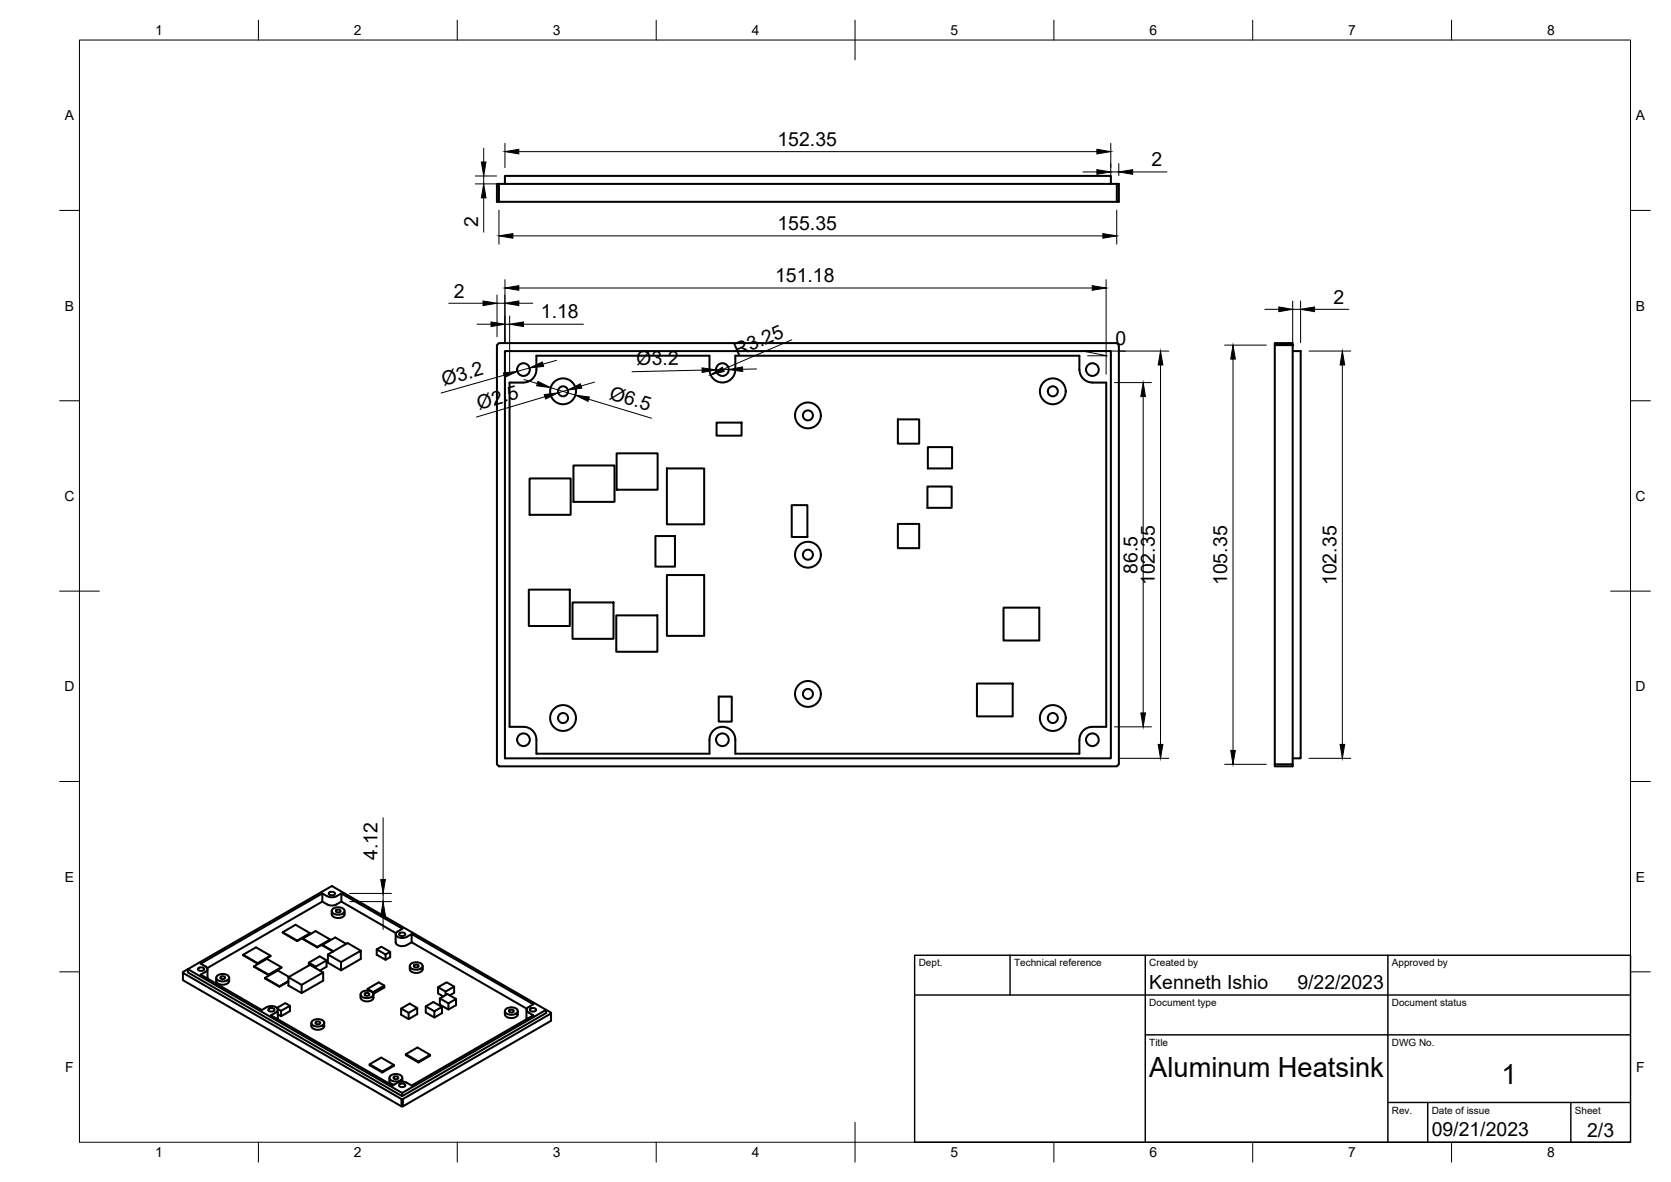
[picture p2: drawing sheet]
<svg xmlns="http://www.w3.org/2000/svg" width="420mm" height="297mm" viewBox="0 0 420 297" stroke-linecap="round" stroke-linejoin="round" font-family="sans-serif">
<!-- layer: Visible -->
<g fill="none" stroke="#000" stroke-width=".51">
<path d="M125.5 46.2v4.5M127 46.2v-2h152.3v2M280.8 46.2h-155.9v4.5h155.9M280.8 46.2h.5v4.5h-.5zM125.5 86.2h155.3l.5 .5v105.4l-.5 .5h-155.3l-.6-.5v-105.4zM127 88.2h152.3v102.4h-152.3zM131.6 96.1h-3.5v86.6h3.5a3.2 3.2 0 0 1 3.3 3.2M134.9 92.9a3.2 3.2 0 0 1-3.3 3.2M134.9 92.9v-3.5h43.5v3.5M178.4 92.9a3.2 3.2 0 0 0 3.2 3.2 3.2 3.2 0 0 0 3.3-3.2M184.9 92.9v-3.5h86.5v3.5M271.4 92.9a3.2 3.2 0 0 0 3.3 3.2"/>
<path d="M274.7 96.1h3.5v86.6h-3.5M320.5 86.7v105.4h4.5M325 88.2h2v102.4h-2M325 86.7h-4.5v-.5h4.5v106.4h-4.5v-.5M144.2 117h10.3v9.1h-10.3zM155 113.9h10.4v9.2h-10.4zM167.7 117.7h9.4v14.1h-9.4zM180.2 106.2h6.3v3.3h-6.3zM225.8 105.4h5.3v6.1h-5.3zM233.3 112.4h6.1v5.3h-6.1zM133.2 120.2h10.3v9.2h-10.3zM164.8 134.7h4.9v7.7h-4.9z"/>
<path d="M199.1 126.9h3.9v8h-3.9zM225.8 131.7h5.3v6.1h-5.3zM233.2 122.3h6.1v5.3h-6.1zM133 148.2h10.3v9.1h-10.3zM144 151.4h10.3v9.1h-10.3zM155 154.7h10.3v9.1h-10.3zM167.7 144.5h9.4v15.3h-9.4zM252.3 152.7h9v8.3h-9zM180.7 175.1h3.3v6.2h-3.3zM245.6 171.8h9v8.2h-9zM134.9 185.9v3.5h43.5v-3.5M178.4 185.9a3.2 3.2 0 0 1 3.2-3.2 3.2 3.2 0 0 1 3.3 3.2"/>
<path d="M184.9 185.9v3.5h86.5v-3.5M274.7 182.7a3.2 3.2 0 0 0-3.3 3.2M61.1 239.9l3.7 2.3M71.1 234.3l3.6 2.1M76.1 235.9l3.7 2.1M78 234.5l-3.7-2.1-3.2 1.9 3.6 2.2 3.3-2-3.3 2M81 224.5l-30.5 17.7 1.2 .7a.72 .72 0 0 1 .5 .7 .72 .72 0 0 1-.5 .6l-1.2 .7 15.3 8.9a2.94 2.94 0 0 1 3.9-.5 .68 .68 0 0 1-.3 1.1l-1.3 .8 30.6 17.6a3.4 3.4 0 0 1 4.8 0l30.6-17.6-1.2-.8a.71 .71 0 0 1-.5-.6 .71 .71 0 0 1 .5-.7l1.2-.7-30.6-17.7v2.1l29 16.7M81 224.5v2.1l-28.9 16.7M81 224.5a3.4 3.4 0 0 0 4.8 0M81 226.6a3.4 3.4 0 0 0 4.8 0M81 237.5l2.8 1.6M82.4 239.9l3.3 1.9v2"/>
<path d="M82.7 224.4a.82 .82 0 0 1 .9-.3 .82 .82 0 0 1 .6 .6 .82 .82 0 0 1-.9 .3 .82 .82 0 0 1-.6-.6zM83 236.1l-3.6-2.1-3.3 1.9 3.7 2.2 3.2-2-3.2 2M83.4 228.9a1.66 1.66 0 0 0 .8 1.7 1.66 1.66 0 0 0 1.8-.1l.6-.4 .1-.3M83.6 228.5a2.1 2.1 0 0 1 3 .3 1.4 1.4 0 0 1-1.8 1.1 .98 .98 0 0 1-1.1-.3 .98 .98 0 0 1-.1-1.1zM84.6 228.7a.68 .68 0 0 1 1 .3 .68 .68 0 0 1-.6 .3 .68 .68 0 0 1-.6-.5zM86.6 228.9v.9M87.1 237.2l-2.8-1.6-3.3 1.9 2.7 1.6M90.7 238.9l-3.3-1.9-5 2.9v2l3.3 1.9 5-2.8v-2.1l-5 2.9M94.7 238.6l2.2 1.3v1.3M98.1 239.2l-2.2-1.3-1.2 .7v1.3l2.2 1.3 1.2-.7v-1.3l-1.2 .7M99.5 234.8v2a1.92 1.92 0 0 0 2.8 .7l1.2-.7M99.6 234.5l-13.8-7.9v-2.1l15.4 8.9-1.2 .7a.71 .71 0 0 0-.5 .7 .71 .71 0 0 0 .5 .6l1.4 .3 .9-.3"/>
<path d="M100.4 234.6a.82 .82 0 0 1 .8-.3 .82 .82 0 0 1 .7 .6 .82 .82 0 0 1-.9 .4 .82 .82 0 0 1-.6-.7zM103.5 234.7l-1.2 .7M46 244.3l37.4-21.6 53.9 31.1v.8l-36.2 20.9v-.8l36.2-20.9 1.3 .7v.2l-37.3 21.5h-.4l-54.9-31.7zM46 244.5v1.8l54.9 31.7M49.8 243.4a.82 .82 0 0 1 .9-.3 .82 .82 0 0 1 .6 .6 .82 .82 0 0 1-.9 .3 .82 .82 0 0 1-.6-.6zM52.2 243.6l-.1 2.3M54.4 245.7a1.66 1.66 0 0 0 .7 1.6 1.66 1.66 0 0 0 1.9 0l.5-.5 .1-1.1M54.5 245.3a2.1 2.1 0 0 1 3.1 .3 1.4 1.4 0 0 1-1.9 1 .98 .98 0 0 1-1-.2 .98 .98 0 0 1-.2-1.1zM55.6 245.4a.68 .68 0 0 1 1 .4 .68 .68 0 0 1-.7 .3 .68 .68 0 0 1-.5-.5zM63.9 242.8l3.6 2.3M66.6 245.8l3.7 2.2M67.5 253.6a.82 .82 0 0 1 .8-.3 .82 .82 0 0 1 .7 .6 .82 .82 0 0 1-.9 .4 .82 .82 0 0 1-.6-.7z"/>
<path d="M68 240.2l-3.6-2.1-3.3 1.8 3.7 2.3 3.2-2-3.2 1.8M69.8 253.5l.9 .5v1.4M69.8 253.8v2.3M70.7 254l2.2-1.2v1.3l-2.2 1.3-.9-.5M70.8 243.1l-3.7-2.1-3.2 1.8 3.6 2.3 3.3-2-3.3 1.8M72.5 245.6l3.3 1.9v2.1M72.5 246.6l-2.2 1.2M72.7 245.5l-2.9-1.6-3.2 1.9 3.7 2.2 2.2-1.3M72.9 252.8l-1.2-.7-2.1 1.2M77.7 241.9l1.7 1v.4M78.3 257.1v.8M78.5 256.6a2.1 2.1 0 0 1 3 .3 1.4 1.4 0 0 1-1.8 1.1 .98 .98 0 0 1-1.1-.3 .98 .98 0 0 1-.1-1.1z"/>
<path d="M79.4 242.9l2.7-1.6v1.6l-1.7 1M79.5 256.8a.68 .68 0 0 1 1 .3 .68 .68 0 0 1-.6 .3 .68 .68 0 0 1-.6-.4zM81.3 244.4l-3.4-1.9-5.4 3.1v2.1l3.3 1.9 5.5-3.1v-2.1l-5.5 3.1M81.5 257.1v.7a1.86 1.86 0 0 1-3.2 0M82.1 241.3l-1.7-1-2.7 1.6v.7M90.7 249.9v.8M90.7 250.7a1.86 1.86 0 0 0 3.2 0M90.8 249.5a2.1 2.1 0 0 1 3.1 .2 1.4 1.4 0 0 1-1.9 1.1 .98 .98 0 0 1-1-.3 .98 .98 0 0 1-.2-1zM91.8 249.6a.68 .68 0 0 1 1.1 .4 .68 .68 0 0 1-.7 .3 .68 .68 0 0 1-.5-.5zM92.4 249v-.5l2.8-1.6 1.4 .8v.5l-2.7 1.6M92.4 248.5l1.4 .8v.3M93.9 249.9v.8"/>
<path d="M96.6 247.7l-2.8 1.6M100.9 253.5l2.1-1.3 1.9 1.1v1.6l-2.2 1.2-1.8-1.1zM100.9 253.5l1.8 1v1.6M103 242.8v.8a1.86 1.86 0 0 0 3.3 0v-.8M103.2 242.3a2.1 2.1 0 0 1 3.1 .3 1.4 1.4 0 0 1-1.9 1.1 .98 .98 0 0 1-1-.3 .98 .98 0 0 1-.2-1.1zM104.2 242.5a.68 .68 0 0 1 1.1 .4 .68 .68 0 0 1-.7 .2 .68 .68 0 0 1-.5-.4zM104.9 253.3l-2.2 1.2M107.1 252.9l2.1 1.2M110.6 250.9l2.2 1.2M111.1 253.1l-2.1-1.3-1.9 1.1v1.6l2.1 1.2 1.9-1.1v-1.5l-1.9 1v1.6M112 250.1v-.9l-1.8-1.1v1.5l1.3 .8M112 249.2l2.2-1.3v1.6l-1.1 .6"/>
<path d="M114.2 247.9l-1.9-1-2.1 1.2M114.7 251l-2.2-1.2-1.9 1.1v1.6l2.2 1.2 1.9-1.1v-1.6l-1.9 1.1v1.6M126.9 254.1v.8M127.1 253.7a2.1 2.1 0 0 1 3.1 .2 1.4 1.4 0 0 1-1.9 1.1 .98 .98 0 0 1-1-.3 .98 .98 0 0 1-.2-1zM128.1 253.8a.68 .68 0 0 1 1.1 .4 .68 .68 0 0 1-.7 .3 .68 .68 0 0 1-.5-.5zM130.2 254.1v.8a1.86 1.86 0 0 1-3.2 0M132.4 253.8l.1 2.3M133.3 253.6a.82 .82 0 0 1 .8-.3 .82 .82 0 0 1 .7 .6 .82 .82 0 0 1-.9 .4 .82 .82 0 0 1-.6-.7zM138.6 254.7v1.8l-37.3 21.5v-1.8M92.9 267.4l3.2 1.9v.2M97.9 270.9v.8a1.21 1.21 0 0 0 1.2 .9M98.1 270.4a2.1 2.1 0 0 1 3 .3 1.4 1.4 0 0 1-1.8 1.1 .98 .98 0 0 1-1.1-.3 .98 .98 0 0 1-.1-1.1z"/>
<path d="M99 267.6l-3.1-1.8-3 1.6v.3l3.2 1.8 2.9-1.6v-.3l-2.9 1.7M99.1 270.6a.68 .68 0 0 1 1 .3 .68 .68 0 0 1-.6 .3 .68 .68 0 0 1-.6-.4zM100.4 272.6a.82 .82 0 0 1 .8-.3 .82 .82 0 0 1 .7 .6 .82 .82 0 0 1-.9 .3 .82 .82 0 0 1-.6-.6zM100.9 276.2v1.8h.4M101.1 274.7l-53.9-31.1v.8l53.9 31.1M101.2 270.9l-.1 .9M102 264.9l3.2 1.9v.2M108.1 265.1l-3.1-1.9-3 1.7v.3l3.2 1.8 2.9-1.7v-.2l-2.9 1.7"/>
<circle cx="131.6" cy="92.9" r="1.6"/>
<circle cx="141.6" cy="98.3" r="3.2"/>
<circle cx="141.6" cy="98.3" r="1.26"/>
<circle cx="181.6" cy="92.9" r="1.6"/>
<circle cx="264.7" cy="98.3" r="3.2"/>
<circle cx="264.7" cy="98.3" r="1.26"/>
<circle cx="274.7" cy="92.9" r="1.6"/>
<circle cx="203.1" cy="104.4" r="3.2"/>
<circle cx="203.1" cy="104.4" r="1.26"/>
<circle cx="203.1" cy="139.4" r="3.2"/>
<circle cx="203.1" cy="139.4" r="1.26"/>
<circle cx="203.1" cy="174.4" r="3.2"/>
<circle cx="203.1" cy="174.4" r="1.26"/>
<circle cx="131.6" cy="185.9" r="1.6"/>
<circle cx="141.6" cy="180.4" r="3.2"/>
<circle cx="141.6" cy="180.4" r="1.26"/>
<circle cx="181.6" cy="185.9" r="1.6"/>
<circle cx="264.7" cy="180.4" r="3.2"/>
<circle cx="264.7" cy="180.4" r="1.26"/>
<circle cx="274.7" cy="185.9" r="1.6"/>
</g>
<!-- layer: BORDER -->
<g fill="none" stroke="#000" stroke-width=".25">
<path d="M20 10.1h390v276.9h-390zM65 5.1v5M115 5.1v5M165 5.1v5M215 5.1v10M265 5.1v5M315 5.1v5M365 5.1v5M15 52.9h5M410 52.9h5M15 100.7h5M410 100.7h5"/>
<path d="M15 148.6h10M405 148.6h10M15 196.4h5M410 196.4h5M15 244.2h5M410 244.2h5M65 287v5M115 287v5M165 287v5M215 282.1v9.9M265 287v5M315 287v5"/>
<path d="M365 287v5"/>
</g>
<!-- layer: TITLEBLOCK -->
<path d="M230 240.1h180v46.9h-180zM230 250h180M254 240.1v9.9M288 240.1v46.9M349 240.1v46.9M288 260.1h122M349 277.1h61M359 277.1v9.9M395 277.1v9.9" fill="none" stroke="#000" stroke-width=".36"/>
<!-- layer: FD_Dimensions -->
<g fill="none" stroke="#000" stroke-width=".25">
<path d="M121.6 37.2v3.5M127 36v6.1M130.5 38.1h145.3M279.3 36v8.1M119.5 44.2h5.4M119.5 46.2h5.4M121.6 44.2v2M121.6 49.7v8.6M125.5 52.8v8.6M129 59.3h148.3M272.3 43.2h3.5M279.3 43.2h2"/>
<path d="M280.8 52.8v8.6M281.3 41.1v3M284.8 43.2h8.6M112.8 76.2h8.7M125 74.1v10.5M125 76.2h2M127 70.3v15.8M128.1 79.4v14.7M130.5 76.2h3.5M130.5 72.4h144.1M278.1 70.3v23.8M318 77.7h3.5"/>
<path d="M325 75.6v10.5M325 77.7h2M327 75.6v10.5M330.5 77.7h8.7M120 81.5h3.5M126.7 94.3l-15.8 4.5M127 81.5h1.1M131.6 81.5h15.1M131.8 95.4l3.3 1M133.2 92.5l-3.1 .8M137 99.7l-17.2 5.1M138.5 97.4l6.2 1.9"/>
<path d="M139.9 90.6l-3.4 .9M142.8 98l-2.4 .7M149.5 96l-3.4 1M176.5 93l-17.6 .4M183.2 92.9h-3.2M190.2 92.7l-3.5 .1M199.1 85.4l-17.2 7.4M280.2 96.1h9.3M281.4 88.2h12.5M283 88.2h-10.7l6.1 1.2h-4.9M287.4 99.7v79.5M291.8 91.7v95.4"/>
<path d="M307.9 86.7h10.5M310 90.2v98.4M329.1 88.2h10.5M337.5 91.7v95.4M148 100.3l15.8 4.8M280.2 182.7h9.3M281.4 190.6h12.5M307.9 192.1h10.5M329.1 190.6h10.5M96.3 205.5v15.5M87.9 226.6h10.5M87.9 224.5h10.5"/>
<path d="M96.3 224.5v2.1M96.3 230.1v3.5"/>
</g>
<g fill="#000" stroke="#000" stroke-width=".25">
<path d="M127 38.1l3.5-.6v1.2zM275.8 37.5l3.5 .6-3.5 .6zM121 40.7h1.2l-.6 3.5zM121.6 46.2l.6 3.5h-1.2zM125.5 59.3l3.5-.6v1.2zM275.8 42.6l3.5 .6-3.5 .6zM277.3 58.7l3.5 .6-3.5 .6zM281.3 43.2l3.5-.6v1.2zM121.5 75.6l3.5 .6-3.5 .6zM127 76.2l3.5-.6v1.2zM127 72.4l3.5-.6v1.1zM274.6 71.8l3.5 .6-3.5 .5z"/>
<path d="M321.5 77.1l3.5 .6-3.5 .6zM327 77.7l3.5-.6v1.2zM123.5 80.9l3.5 .6-3.5 .6zM126.6 93.7l3.5-.4-3.2 1.6zM128.1 81.5l3.5-.6v1.2zM135.3 95.8l3.2 1.6-3.6-.4zM133.2 92.5l3.2-1.5 .3 1.1zM136.8 99.2l3.6-.5-3.2 1.6zM142.8 98l3.1-1.6 .4 1.2zM144.7 99.3l3.5 .5-.4 1.1zM176.5 92.4l3.5 .5-3.4 .7zM178.6 94.2l3-1.9 .5 1.1z"/>
<path d="M183.2 92.9l3.5-.7 .1 1.2zM287.4 96.1l.6 3.6h-1.1zM291.8 88.2l.6 3.5h-1.2zM310 86.7l.6 3.5h-1.1zM337.5 88.2l.6 3.5h-1.1zM286.9 179.2h1.1l-.6 3.5zM291.2 187.1h1.2l-.6 3.5zM309.5 188.6h1.1l-.6 3.5zM337 187.1h1.1l-.6 3.5zM96.3 226.6l.6 3.5h-1.2zM95.7 221h1.2l-.6 3.5z"/>
</g>
<g font-size="7">
<text x="289" y="270.6">Aluminum Heatsink</text>
<text x="377.5" y="272.3">1</text>
</g>
<g font-size="4.9">
<text x="195.5" y="36.6">152.35</text>
<text x="289.6" y="41.8">2</text>
<text x="120.2" y="57.1" transform="rotate(-90 120.2 57.1)">2</text>
<text x="195.5" y="57.8">155.35</text>
<text x="194.9" y="70.9">151.18</text>
<text x="114.1" y="74.8">2</text>
<text x="335.3" y="76.3">2</text>
<text x="136" y="80">1.18</text>
<text x="185.4" y="89.7" transform="rotate(-23 185.4 89.7)">R3.25</text>
<text x="280.5" y="86.8">0</text>
<text x="160.1" y="91.8" transform="rotate(-1 160.1 91.8)">Ø3.2</text>
<text x="111.6" y="97" transform="rotate(-16 111.6 97)">Ø3.2</text>
<text x="153" y="100.2" transform="rotate(17 153 100.2)">Ø6.5</text>
<text x="120.5" y="103" transform="rotate(-16 120.5 103)">Ø2.5</text>
<text x="286" y="144.2" transform="rotate(-90 286 144.2)">86.5</text>
<text x="290.3" y="147.1" transform="rotate(-90 290.3 147.1)">102.35</text>
<text x="308.6" y="147.1" transform="rotate(-90 308.6 147.1)">105.35</text>
<text x="336.1" y="147.1" transform="rotate(-90 336.1 147.1)">102.35</text>
<text x="94.9" y="216.2" transform="rotate(-90 94.9 216.2)">4.12</text>
<text x="289" y="248.5">Kenneth Ishio</text>
<text x="326.2" y="248.5">9/22/2023</text>
<text x="360" y="285.5">09/21/2023</text>
<text x="399.1" y="285.7">2/3</text>
</g>
<g font-size="3.5">
<text x="39" y="8.8">1</text>
<text x="89" y="8.8">2</text>
<text x="139" y="8.8">3</text>
<text x="189" y="8.8">4</text>
<text x="239" y="8.8">5</text>
<text x="289" y="8.8">6</text>
<text x="339" y="8.8">7</text>
<text x="389" y="8.8">8</text>
<text x="16.3" y="30.2">A</text>
<text x="411.3" y="30.2">A</text>
<text x="16.3" y="78">B</text>
<text x="411.3" y="78">B</text>
<text x="16.2" y="125.9">C</text>
<text x="411.2" y="125.9">C</text>
<text x="16.2" y="173.7">D</text>
<text x="411.2" y="173.7">D</text>
<text x="16.3" y="221.6">E</text>
<text x="411.3" y="221.6">E</text>
<text x="16.4" y="269.4">F</text>
<text x="411.4" y="269.4">F</text>
<text x="39" y="290.8">1</text>
<text x="89" y="290.8">2</text>
<text x="139" y="290.8">3</text>
<text x="189" y="290.8">4</text>
<text x="239" y="290.8">5</text>
<text x="289" y="290.8">6</text>
<text x="339" y="290.8">7</text>
<text x="389" y="290.8">8</text>
</g>
<g font-size="2.5">
<text x="231" y="242.9">Dept.</text>
<text x="255" y="242.9">Technical reference</text>
<text x="289" y="242.9">Created by</text>
<text x="350" y="242.9">Approved by</text>
<text x="289" y="252.8">Document type</text>
<text x="350" y="252.8">Document status</text>
<text x="289" y="262.9">Title</text>
<text x="350" y="262.9">DWG No.</text>
<text x="350" y="279.9">Rev.</text>
<text x="360" y="279.9">Date of issue</text>
<text x="396" y="279.9">Sheet</text>
</g>
</svg>
